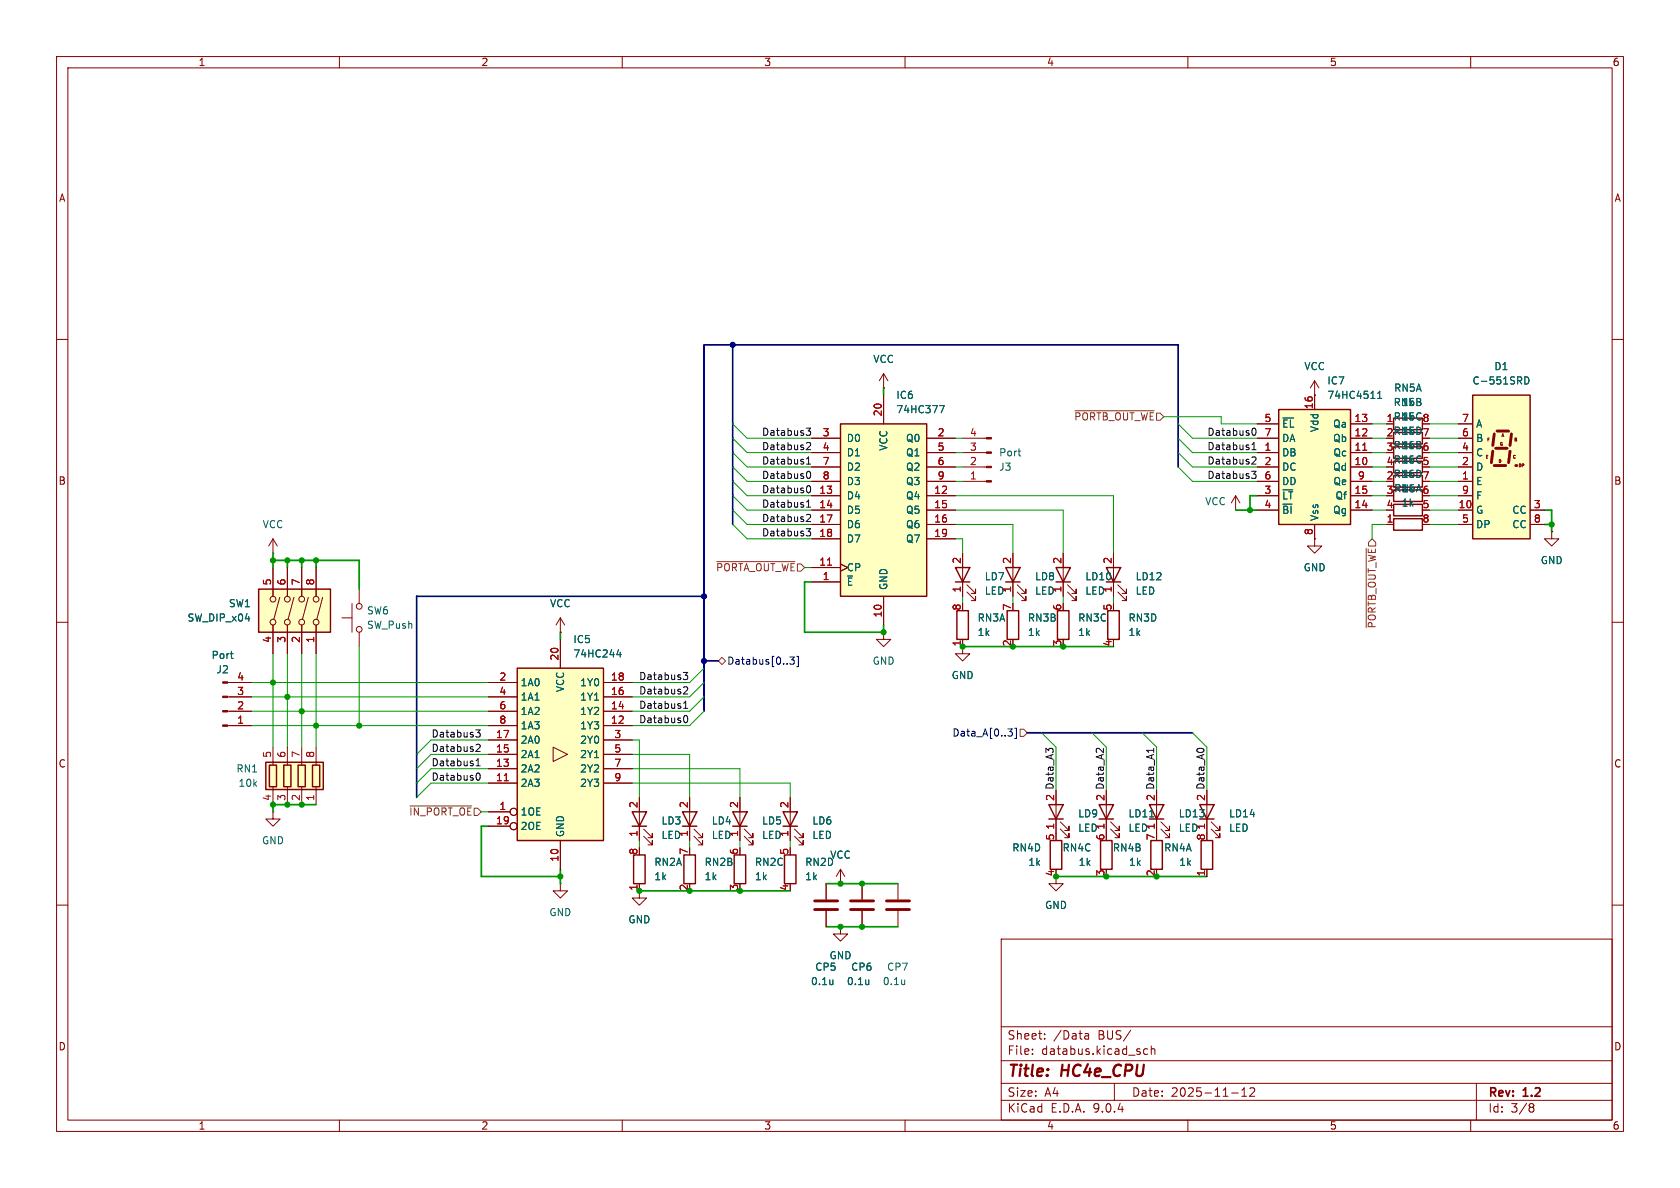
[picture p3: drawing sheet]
<svg xmlns="http://www.w3.org/2000/svg" width="297mm" height="210mm" viewBox="0 0 297 210" stroke-linecap="round" stroke-linejoin="round" font-family="sans-serif">
<g fill="none" stroke="#840000" stroke-width=".18">
<path d="M10 10h277v190h-277zM12 12h273v186h-273zM60 10v2M110 10v2M160 10v2M210 10v2M260 10v2M10 60h2M285 60h2M48.3 97.8h.1M48.3 95.3l.7 1.2M48.3 95.3l-.8 1.2"/>
<path d="M48.3 95.3v2.5M179.1 97.8v7.6M274.3 94v1.3h1.3l-1.3 1.2-1.3-1.2h1.3M274.3 94h.1M10 110h2M156.2 111.8v1.2h1.3l-1.3 1.3-1.3-1.3h1.3M156.2 111.8h.1M179.8 104.6l1.6 1.6v-.8v.8h-.8M179.8 103.4l1.6 1.5v-.8v.8h-.8M285 110h2M40.2 128.3h4.2M40.2 125.7h4.2"/>
<path d="M40.2 123.2h4.2M40.2 120.7h4.2M113 157.5v1.3h1.3l-1.3 1.2-1.2-1.2h1.2M195.6 142.2v5.1M196.3 146.6l1.6 1.5v-.8v.8h-.8M196.3 145.3l1.6 1.5v-.7v.7h-.8M10 160h2M177 166h108v32h-108zM285 160h2M60 198v2M110 198v2M160 198v2"/>
<path d="M177 194.5h108M177 191.5h108M177 187.5h108M177 181.5h108M182.5 186.3v.1M182.5 185.5v.1M184.7 183.6v.1M184.7 182.8v.1M191.8 182.8h.6l.1 .9M191.8 183.6h.7M192.5 183.1l-.7 .1M197 191.5v3"/>
<path d="M199.9 182.1l-1.3 2M202.9 185.5l-.4-.1-.3 .3v.4l.1 .2h.6M203.5 185.5l.2-.1 .4 .1 .1 .9M203.5 184.9v1.5M210 198v2M217.7 193.2h1.2M219.5 193.8h.9M219.5 192.7l.5-.4v1.5M221 192.4l.5-.1 .2 .1 .1 .3-.9 1.1h.9M260 198v2M261 191.5v6.5M270.6 195.1l.4 .1 .2 .2-.3 .3"/>
<path d="M270.6 195.7h.3M270.9 195.7l.2 .2 .1 .4-.2 .2-.4 .1"/>
</g>
<path d="M177.8 100.3h2.5l-1.2 2.6zM177.8 102.9h2.5M178.1 108h2v5h-2zM185.7 148.6h2v5.1h-2zM194.3 142.2h2.5l-1.2 2.6zM194.3 144.8h2.5" fill="none" stroke="#840000" stroke-width=".25"/>
<path d="M40.7 115.6h.5M41.1 116.4h.1M203.3 144.4h.7" fill="none" stroke="#006464" stroke-width=".18"/>
<g fill="#840000" stroke="#840000" stroke-width=".18">
<path d="M39.4 128.1h.8v.3h-.8z"/>
<path d="M39.4 125.6h.8v.3h-.8z"/>
<path d="M39.4 123.1h.8v.2h-.8z"/>
<path d="M39.4 120.5h.8v.3h-.8z"/>
</g>
<path d="M91.4 118.1h15.3v30.5h-15.3z" fill="#ffffc2"/>
<g fill="none" stroke="#840000" stroke-width=".18">
<path d="M156.2 68.6h.1M156.2 66l-.8 1.3M156.2 66l.8 1.3M156.2 66v2.6M170.2 97.8v7.6M232.4 95.3v1.2h1.3l-1.3 1.3-1.3-1.3h1.3M232.4 95.3h.1M245.1 92.7h1.3M99.1 113v5.1M170.2 114.3v1.3h1.2l-1.2 1.2-1.3-1.2h1.3M170.9 104.6l1.6 1.6v-.8v.8h-.8M170.9 103.4l1.6 1.5v-.8v.8h-.8"/>
<path d="M86.4 120.7h5M86.4 123.2h5M86.4 125.7h5M86.4 128.3h5M86.4 130.8h5M86.4 133.4h5M86.4 135.9h5M86.4 138.4h5M97.8 132.1l2.5 1.3-2.5 1.2zM106.7 120.7h5.1M106.7 123.2h5.1M106.7 125.7h5.1"/>
<path d="M106.7 128.3h5.1M106.7 130.8h5.1M106.7 133.4h5.1M106.7 135.9h5.1M106.7 138.4h5.1M86.4 143.5h3.8M86.4 146.1h3.8M99.1 148.6v5.1M139.7 141v7.6M140.5 147.8l1.5 1.6v-.8v.8h-.8M140.5 146.6l1.5 1.5v-.8v.8h-.8M204.5 142.2v5.1"/>
<path d="M205.2 146.6l1.6 1.5v-.8v.8h-.8M205.2 145.3l1.6 1.5v-.7v.7h-.8M148.6 163.8v1.3h1.3l-1.3 1.3-1.3-1.3h1.3M148.6 163.8h.1"/>
<circle cx="90.8" cy="143.5" r=".63"/>
<circle cx="90.8" cy="146" r=".63"/>
</g>
<path d="M246.4 91.7h5.1v2h-5.1zM91.4 118.1h15.3v30.5h-15.3zM168.9 100.3h2.5l-1.2 2.6zM168.9 102.9h2.5M120.9 151.1h2v5.1h-2zM138.4 143.5h2.6l-1.3 2.6zM138.4 146.1h2.6M203.2 142.2h2.5l-1.2 2.6zM203.2 144.8h2.5" fill="none" stroke="#840000" stroke-width=".25"/>
<path d="M89.1 138h.8" fill="none" stroke="#a90000" stroke-width=".18"/>
<path d="M109.3 114.8l-.3 .9h.8M109.7 115.3v.8" fill="none" stroke="#006464" stroke-width=".18"/>
<path d="M148.6 74.9h15.2v30.5h-15.2z" fill="#ffffc2"/>
<path d="M148.6 74.9h15.2v30.5h-15.2zM246.4 76.5h5.1v2h-5.1zM246.4 73.9h5.1v2h-5.1zM246.4 79h5.1v2h-5.1zM246.4 86.6h5.1v2h-5.1zM246.4 89.2h5.1v2h-5.1zM246.4 84.1h5.1v2h-5.1zM246.4 81.5h5.1v2.1h-5.1zM138.7 151.1h2v5.1h-2zM212.1 142.2h2.5l-1.2 2.6zM212.1 144.8h2.5" fill="none" stroke="#840000" stroke-width=".25"/>
<g fill="none" stroke="#840000" stroke-width=".18">
<path d="M143.5 77.5h5.1M156.2 69.9v5M163.8 77.5h5.1M232.4 69.9h.1M232.4 67.3l-.8 1.3M232.4 67.3l.8 1.3M232.4 67.3v2.6M143.5 80h5.1M143.5 82.6h5.1M143.5 85.1h5.1M143.5 87.6h5.1M143.5 90.2h5.1"/>
<path d="M143.5 92.7h5.1M143.5 95.3h5.1M148.6 99.7l1.3 .6-1.3 .7M163.8 80h5.1M163.8 82.6h5.1M163.8 85.1h5.1M163.8 87.6h5.1M163.8 90.2h5.1M163.8 92.7h5.1M163.8 95.3h5.1M143.5 100.3h5.1M143.5 102.9h5.1"/>
<path d="M156.2 105.4v5.1M148.6 156.2h.1M148.6 153.7l-.8 1.2M148.6 153.7l.8 1.2M148.6 153.7v2.5M158.7 156.2v2.8M213.4 142.2v5.1M214.1 146.6l1.5 1.5v-.8v.8h-.7M214.1 145.3l1.5 1.5v-.7v.7h-.7M158.7 161v2.8"/>
</g>
<path d="M146.3 99.9h.7" fill="none" stroke="#a90000" stroke-width=".18"/>
<path d="M166.1 71.7h.8l-.5 1.3M159.9 173.2v.9M159.9 173.9v.1" fill="none" stroke="#006464" stroke-width=".18"/>
<path d="M156.7 159.3h4.1M156.7 160.8h4.1" fill="none" stroke="#840000" stroke-width=".51"/>
<path d="M226.1 72.4h12.7v20.3h-12.7z" fill="#ffffc2"/>
<path d="M226.1 72.4h12.7v20.3h-12.7zM186.7 100.3h2.5l-1.2 2.6zM186.7 102.9h2.5M195.6 100.3h2.5l-1.3 2.6zM195.6 102.9h2.5M212.3 148.6h2.1v5.1h-2.1z" fill="none" stroke="#840000" stroke-width=".25"/>
<g fill="none" stroke="#840000" stroke-width=".18">
<path d="M222.2 74.9h3.9M222.2 77.5h3.9M232.4 69.9v2.5M238.8 74.9h3.8M238.8 77.5h3.8M188 97.8v7.6M196.8 97.8v7.6M222.2 80h3.9M222.2 82.6h3.9M222.2 85.1h3.9M222.2 87.6h3.9M222.2 90.2h3.9"/>
<path d="M232.4 92.7v2.6M238.8 80h3.8M238.8 82.6h3.8M238.8 85.1h3.8M238.8 87.6h3.8M238.8 90.2h3.8M188.7 104.6l1.5 1.6v-.8v.8h-.7M188.7 103.4l1.5 1.5v-.8v.8h-.7M197.6 104.6l1.5 1.6v-.8v.8h-.7M197.6 103.4l1.5 1.5v-.8v.8h-.7M152.4 156.2v2.8M186.7 154.9v1.3h1.3l-1.3 1.3-1.3-1.3h1.3"/>
<path d="M213.4 153.7v1.2M152.4 161v2.8"/>
</g>
<path d="M226.8 73.9h1.9M243.6 70.4h.7M243.6 69.5l.3-.3v1.2M226.8 86.6h1.7M153.6 173.2v.9M153.6 173.9l-.1 .1" fill="none" stroke="#006464" stroke-width=".18"/>
<path d="M240.9 79.6h.7" fill="none" stroke="#a90000" stroke-width=".18"/>
<path d="M150.4 159.3h4M150.4 160.8h4" fill="none" stroke="#840000" stroke-width=".51"/>
<path d="M260.3 69.9h10.2v25.4h-10.2z" fill="#ffffc2"/>
<path d="M260.3 69.9h10.2v25.4h-10.2z" fill="none" stroke="#840000" stroke-width=".25"/>
<path d="M263.9 79.8l-.2 2M264.2 76.7l-.3 2M264.4 79.2h2M264.7 76.2h2M267 79.8l-.3 2M267.2 76.7l-.2 2M264.2 82.3h2" fill="none" stroke="#840000" stroke-width=".51"/>
<circle cx="268" cy="82.3" r=".25" fill="#840000"/>
<g fill="none" stroke="#840000" stroke-width=".18">
<path d="M170.2 77.5h4.2M257.8 74.9h2.5M257.8 77.5h2.5M263.3 77.4h-.3v.6M265.5 77.2l.2-.5 .2 .5M268.1 77.5l-.3-.1v.6M170.2 80h4.2M170.2 82.6h4.2M170.2 85.1h4.2M218.4 90.2h.1M218.4 87.6l-.7 1.3M218.4 87.6l.8 1.3"/>
<path d="M218.4 87.6v2.6M257.8 80h2.5M257.8 82.6h2.5M257.8 85.1h2.5M257.8 87.6h2.5M257.8 90.2h2.5M257.8 92.7h2.5M263 80.5h-.2v.5M265.2 81.3h-.2v.5M268.8 82h-.2v.5M269.3 82h-.2v.5M270.5 90.2h2.5"/>
<path d="M270.5 92.7h2.5M60.5 109.2h1.7M62.2 106.7v5.1M63.5 104.1v2.6M63.5 111.8v2.5M170.2 113v1.3M146 156.2v2.8M186.7 142.2v5.1M187.5 146.6l1.5 1.5v-.8v.8h-.8M187.5 145.3l1.5 1.5v-.7v.7h-.8M146 161v2.8"/>
<circle cx="63.5" cy="111.3" r=".51"/>
<circle cx="63.5" cy="107.2" r=".51"/>
</g>
<path d="M180 79.7h.5M269.6 66.6a.64 .64 0 0 1 .7 .7 .64 .64 0 0 1-.7 .6zM180.3 80.6h.2M147.2 173.2v.9M147.2 173.9v.1" fill="none" stroke="#006464" stroke-width=".18"/>
<g fill="#840000" stroke="#840000" stroke-width=".18">
<path d="M174.4 85h.9v.2h-.9z"/>
<path d="M174.4 82.4h.9v.3h-.9z"/>
<path d="M174.4 79.9h.9v.2h-.9z"/>
<path d="M174.4 77.3h.9v.3h-.9z"/>
</g>
<path d="M169.2 108h2v5h-2zM186.9 108h2.1v5h-2.1zM195.8 108h2.1v5h-2.1zM185.4 142.2h2.6l-1.3 2.6zM185.4 144.8h2.6M194.6 148.6h2v5.1h-2zM203.5 148.6h2v5.1h-2z" fill="none" stroke="#840000" stroke-width=".25"/>
<path d="M144 159.3h4.1M144 160.8h4.1" fill="none" stroke="#840000" stroke-width=".51"/>
<path d="M45.7 104.1h12.7v7.7h-12.7z" fill="#ffffc2"/>
<g fill="none" stroke="#840000" stroke-width=".18">
<path d="M48.3 100.3v5.1M48.3 110.5v5.1M49.5 105.6l-1.1 3.9M50.8 100.3v5.1M50.8 110.5v5.1M52 105.6l-1.1 3.9M53.3 100.3v5.1M53.3 110.5v5.1M54.5 105.6l-1 3.9M55.9 100.3v5.1M55.9 110.5v5.1M57 105.6l-1 3.9"/>
<path d="M99.1 111.8h.1M99.1 109.2l.7 1.3M99.1 109.2l-.8 1.3M99.1 109.2v2.6M48.3 143.5v1.3h1.2l-1.2 1.3-1.3-1.3h1.3M48.3 143.5h.1M121.9 141v7.6M122.7 147.8l1.5 1.6v-.8v.8h-.8M122.7 146.6l1.5 1.5v-.8v.8h-.8M130.8 141v7.6M131.6 147.8l1.5 1.6v-.8v.8h-.8M131.6 146.6l1.5 1.5v-.8v.8h-.8"/>
<circle cx="48.3" cy="105.9" r=".51"/>
<circle cx="48.3" cy="110" r=".51"/>
<circle cx="50.8" cy="110" r=".51"/>
<circle cx="50.8" cy="105.9" r=".51"/>
<circle cx="53.3" cy="105.9" r=".51"/>
<circle cx="53.3" cy="110" r=".51"/>
<circle cx="55.9" cy="110" r=".51"/>
<circle cx="55.9" cy="105.9" r=".51"/>
</g>
<path d="M45.7 104.1h12.7v7.7h-12.7zM120.6 143.5h2.6l-1.3 2.6zM120.6 146.1h2.6M129.5 143.5h2.6l-1.3 2.6zM129.5 146.1h2.6M129.8 151.1h2v5.1h-2z" fill="none" stroke="#840000" stroke-width=".25"/>
<path d="M47 134.7h10.1v4.9h-10.1z" fill="#ffffc2"/>
<path d="M47 134.7h10.1v4.9h-10.1zM47.6 135.3h1.3v3.8h-1.3zM50.2 135.3h1.2v3.8h-1.2zM52.7 135.3h1.3v3.8h-1.3zM55.2 135.3h1.3v3.8h-1.3zM111.8 143.5h2.5l-1.3 2.6zM111.8 146.1h2.5M112 151.1h2v5.1h-2z" fill="none" stroke="#840000" stroke-width=".25"/>
<g fill="none" stroke="#840000" stroke-width=".18">
<path d="M143.5 77.5h5.1M156.2 68.6h.1M156.2 69.9v5M163.8 77.5h5.1M222.2 74.9h3.9M222.2 77.5h3.9M232.4 69.9h.1M232.4 69.9v2.5M238.8 74.9h3.8M238.8 77.5h3.8M257.8 74.9h2.5M257.8 77.5h2.5"/>
<path d="M143.5 92.7h5.1M143.5 80h5.1M143.5 82.6h5.1M143.5 85.1h5.1M143.5 87.6h5.1M143.5 90.2h5.1M143.5 95.3h5.1M148.6 99.7l1.3 .6-1.3 .7M163.8 92.7h5.1M163.8 80h5.1M163.8 82.6h5.1M163.8 85.1h5.1"/>
<path d="M163.8 87.6h5.1M163.8 90.2h5.1M163.8 95.3h5.1M170.2 97.8v2.5M179.1 97.8v2.5M188 97.8v2.5M196.8 97.8v2.5M222.2 80h3.9M222.2 82.6h3.9M222.2 85.1h3.9M222.2 87.6h3.9M222.2 90.2h3.9"/>
<path d="M232.4 95.3h.1M232.4 92.7v2.6M238.8 80h3.8M238.8 82.6h3.8M238.8 85.1h3.8M238.8 87.6h3.8M238.8 90.2h3.8M245.1 92.7h1.3M257.8 92.7h2.5M257.8 80h2.5M257.8 82.6h2.5M257.8 85.1h2.5"/>
<path d="M257.8 87.6h2.5M257.8 90.2h2.5M270.5 92.7h2.5M270.5 90.2h2.5M274.3 94h.1M48.3 100.3v5.1M48.3 110.5v5.1M50.8 100.3v5.1M50.8 110.5v5.1M53.3 100.3v5.1M53.3 110.5v5.1M55.9 100.3v5.1"/>
<path d="M55.9 110.5v5.1M99.1 111.8h.1M99.1 113v5.1M143.5 100.3h5.1M143.5 102.9h5.1M156.2 105.4v5.1M170.2 102.9v2.5M170.2 113v1.3M179.1 102.9v2.5M188 102.9v2.5M196.8 102.9v2.5M40.6 128.3h3.8"/>
<path d="M40.6 125.7h3.8M40.6 123.2h3.8M40.6 120.7h3.8M48.3 132.1v3.2M48.3 139.1v3.1M50.8 132.1v3.2M50.8 139.1v3.1M53.3 132.1v3.2M53.3 139.1v3.1M55.9 132.1v3.2M55.9 139.1v3.1M86.4 128.3h5"/>
<path d="M86.4 125.7h5M86.4 123.2h5M86.4 120.7h5M86.4 130.8h5M86.4 133.4h5M86.4 135.9h5M86.4 138.4h5M106.7 128.3h5.1M106.7 125.7h5.1M106.7 123.2h5.1M106.7 120.7h5.1M106.7 130.8h5.1"/>
<path d="M106.7 133.4h5.1M106.7 135.9h5.1M106.7 138.4h5.1M86.4 143.5h3.8M86.4 146.1h3.8M99.1 156.2v1.3h1.2l-1.2 1.3-1.3-1.3h1.3M99.1 156.2h.1M99.1 148.6v5.1M113 141v7.6M113 156.2v1.3M113.8 147.8l1.5 1.6v-.8v.8h-.7M113.8 146.6l1.5 1.5v-.8v.8h-.7"/>
<path d="M121.9 141v2.5M121.9 146.1v2.5M130.8 141v2.5M130.8 146.1v2.5M139.7 141v2.5M139.7 146.1v2.5M146 156.2v2.8M148.6 156.2h.1M152.4 156.2v2.8M186.7 144.8v2.5M195.6 144.8v2.5M204.5 144.8v2.5"/>
<path d="M213.4 144.8v2.5M213.4 153.7v1.2M146 161v2.8M148.6 163.8h.1M152.4 161v2.8"/>
<circle cx="90.8" cy="143.5" r=".63"/>
<circle cx="90.8" cy="146" r=".63"/>
</g>
<path d="M190 72.6h14.1M126.7 99.3h13.9M241.5 96.9v14.1M127 116.8l.6-.6 .7 .6-.7 .7zM180.3 128.9h.7l.6 .6-.6 .7h-.7zM72.5 142.5h10.9" fill="none" stroke="#725600" stroke-width=".18"/>
<path d="M139.6 116.1h.8l-.4 .5 .4 .2v.5l-.2 .1-.6-.1M140.8 116h.3v1.8h-.3M178.2 128.8h.8l-.5 .5 .4 .2 .1 .4-.3 .2h-.3M179.4 128.7h.3v1.8h-.3" fill="none" stroke="#000084" stroke-width=".18"/>
<g fill="none" stroke="#0f0f0f" stroke-width=".18">
<path d="M142.5 75.7h.8l-.4 .5 .3 .1 .1 .4-.2 .3h-.4M142.6 78.3l.5-.1 .2 .4-.8 .9h.8M221.3 79.5h.7M221.3 78.6l.4-.4v1.3M221.4 75.8l.2-.1a.68 .68 0 0 1 .5 .6 .68 .68 0 0 1-.5 .7l-.2-.2M142.5 93.5h.8l-.4 .5 .3 .1 .1 .4-.2 .2h-.4M142.6 89.7h.7M142.6 81.1l.3-.3v1.2M142.6 88.8l.3-.4v1.3M142.6 82h.7M142.6 91l.5-.1 .2 .4-.8 .9h.8M142.7 86l.2-.2a.68 .68 0 0 1 .4 .7 .68 .68 0 0 1-.4 .6l-.2-.1"/>
<path d="M142.7 83.4l.2-.1a.68 .68 0 0 1 .4 .6 .68 .68 0 0 1-.4 .7l-.2-.1M221.3 83.3h.7l-.4 .5 .4 .1v.4l-.2 .3h-.4M221.4 80.8h.4l.2 .3-.7 .9h.7M120.8 118.9h.8l-.4 .5 .3 .1 .1 .4-.3 .2h-.3M84.1 129h.8l-.4 .5 .3 .1 .1 .5-.3 .2h-.3M84.2 135.4h.7M84.2 134.5l.3-.4v1.3M84.2 131.6h.4l.3 .3-.8 .9h.8M84.3 136.8l.2-.2a.68 .68 0 0 1 .4 .7 .68 .68 0 0 1-.4 .6l-.2-.1M120.9 125.2h.7M120.9 124.3l.3-.4v1.3M120.9 121.5l.4-.1 .3 .4-.8 .9h.8"/>
<path d="M121 126.6l.2-.1a.68 .68 0 0 1 .4 .6 .68 .68 0 0 1-.4 .7l-.2-.2M193.9 132.3h.4M195.1 132.3v.8M204 132.3v.7"/>
</g>
<path d="M129.5 61v31.7M208.3 82.6v-21.6h-83.8v64.7M124.5 116.8h2.5M124.5 105.4h-50.8v35.6M181.6 129.5h29.2" fill="none" stroke="#000084" stroke-width=".3"/>
<g fill="none" stroke="#009600" stroke-width=".18">
<path d="M129.5 74.9l2.6 2.6h11.4M129.5 77.5l2.6 2.5h11.4M168.9 77.5h1.3M205.7 73.7h10.2v1.2h6.3M208.3 74.9l2.5 2.6h11.4M208.3 77.5l2.5 2.5h11.4M242.6 77.5h2.5M242.6 74.9h2.5M252.7 77.5h5.1M252.7 74.9h5.1M129.5 87.6l2.6 2.6h11.4M129.5 85.1l2.6 2.5h11.4"/>
<path d="M129.5 92.7l2.6 2.6h11.4M129.5 90.2l2.6 2.5h11.4M129.5 80l2.6 2.6h11.4M129.5 82.6l2.6 2.5h11.4M168.9 90.2h19.1v7.6M168.9 95.3h1.3v2.5M168.9 92.7h10.2v5.1M168.9 87.6h27.9v10.2M168.9 80h1.3M168.9 82.6h1.3M168.9 85.1h1.3M208.3 80l2.5 2.6h11.4"/>
<path d="M208.3 82.6l2.5 2.5h11.4M242.6 90.2h2.5M242.6 87.6h2.5M242.6 80h2.5M242.6 82.6h2.5M242.6 85.1h2.5M245.1 92.7h-2.5v2.6M252.7 90.2h5.1M252.7 87.6h5.1M252.7 92.7h5.1M252.7 80h5.1M252.7 82.6h5.1"/>
<path d="M252.7 85.1h5.1M48.3 115.6v16.5M50.8 115.6v16.5M53.3 115.6v16.5M55.9 115.6v16.5M63.5 114.3v14M124.5 118.1l-2.6 2.6h-10.1M170.2 105.4v1.3M179.1 105.4v1.3M188 105.4v1.3M196.8 105.4v1.3M44.4 123.2h42"/>
<path d="M44.4 120.7h42M44.4 125.7h42M44.4 128.3h42M86.4 133.4h-10.2l-2.5 2.5M86.4 130.8h-10.2l-2.5 2.6M86.4 138.4h-10.2l-2.5 2.6M86.4 135.9h-10.2l-2.5 2.5M111.8 133.4h10.1v7.6M111.8 130.8h1.2v10.2M111.8 138.4h27.9v2.6M111.8 135.9h19v5.1M124.5 120.7l-2.6 2.5h-10.1"/>
<path d="M124.5 123.2l-2.6 2.5h-10.1M124.5 125.7l-2.6 2.6h-10.1M184.1 129.5l2.6 2.6v7.6M193 129.5l2.6 2.6v7.6M201.9 129.5l2.6 2.6v7.6M210.8 129.5l2.6 2.6v7.6M85.1 143.5h1.3M113 148.6v1.3M121.9 148.6v1.3M130.8 148.6v1.3M139.7 148.6v1.3"/>
</g>
<g fill="none" stroke="#009600" stroke-width=".3">
<path d="M156.2 68.6v1.3M48.3 97.8v2.5M48.3 99.1h15.2v5M50.8 99.1v1.2M53.3 99.1v1.2M55.9 99.1v1.2M218.4 90.2h3.8M222.2 87.6h-1.2v2.6M273 90.2h1.3v3.8M273 92.7h1.3M99.1 111.8v1.2M143.5 102.9h-1.3v8.9h14v-1.3"/>
<path d="M170.2 114.3h26.6M55.9 142.2h-7.6v1.3M86.4 146.1h-1.3v8.8h14M99.1 153.7v2.5M113 157.5h26.7M146 156.2h12.7M186.7 154.9h26.7M146 163.8h12.7"/>
</g>
<g fill="none" stroke="#006464" stroke-width=".18">
<path d="M166.1 71.7h.8l-.5 1.3M226.8 73.9h1.9M243.6 70.4h.7M243.6 69.5l.3-.3v1.2M269.6 66.6a.64 .64 0 0 1 .7 .7 .64 .64 0 0 1-.7 .6zM226.8 86.6h1.7M40.7 115.6h.5M41.1 116.4h.1M109.3 114.8l-.3 .9h.8M109.7 115.3v.8M203.3 144.4h.7M147.2 173.2v.9"/>
<path d="M147.2 173.9v.1M153.6 173.2v.9M153.6 173.9l-.1 .1"/>
</g>
<path d="M240.9 79.6h.7M146.3 99.9h.7M89.1 138h.8" fill="none" stroke="#a90000" stroke-width=".18"/>
<g fill="#009600" stroke="#009600" stroke-width=".18">
<circle cx="274.3" cy="92.7" r=".46"/>
<circle cx="221" cy="90.2" r=".46"/>
<circle cx="152.4" cy="156.2" r=".46"/>
<circle cx="156.2" cy="111.8" r=".46"/>
<circle cx="170.2" cy="114.3" r=".46"/>
<circle cx="188" cy="114.3" r=".46"/>
<circle cx="179.1" cy="114.3" r=".46"/>
<circle cx="148.6" cy="163.8" r=".46"/>
<circle cx="148.6" cy="156.2" r=".46"/>
<circle cx="204.5" cy="154.9" r=".46"/>
<circle cx="186.7" cy="154.9" r=".46"/>
<circle cx="195.6" cy="154.9" r=".46"/>
<circle cx="152.4" cy="163.8" r=".46"/>
<circle cx="48.3" cy="99.1" r=".46"/>
<circle cx="48.3" cy="120.7" r=".46"/>
<circle cx="53.3" cy="125.7" r=".46"/>
<circle cx="50.8" cy="123.2" r=".46"/>
<circle cx="55.9" cy="99.1" r=".46"/>
<circle cx="63.5" cy="128.3" r=".46"/>
<circle cx="50.8" cy="99.1" r=".46"/>
<circle cx="53.3" cy="99.1" r=".46"/>
<circle cx="50.8" cy="142.2" r=".46"/>
<circle cx="48.3" cy="142.2" r=".46"/>
<circle cx="53.3" cy="142.2" r=".46"/>
<circle cx="55.9" cy="128.3" r=".46"/>
<circle cx="121.9" cy="157.5" r=".46"/>
<circle cx="113" cy="157.5" r=".46"/>
<circle cx="99.1" cy="154.9" r=".46"/>
<circle cx="130.8" cy="157.5" r=".46"/>
</g>
<g fill="#000084" stroke="#000084" stroke-width=".18">
<circle cx="129.5" cy="61" r=".46"/>
<circle cx="124.5" cy="116.8" r=".46"/>
<circle cx="124.5" cy="105.4" r=".46"/>
</g>
<g font-size="2.8" fill="#840000">
<text x="178" y="190.9">Title:</text>
<text x="187.7" y="190.9">HC4e_CPU</text>
</g>
<g font-size="2.1" fill="#840000">
<text x="178" y="184">Sheet:</text>
<text x="186.2" y="184">/Data</text>
<text x="194.2" y="184">BUS/</text>
<text x="178" y="186.7">File:</text>
<text x="184.1" y="186.7">databus.kicad_sch</text>
<text x="178" y="196.9">KiCad</text>
<text x="178" y="194.1">Size:</text>
<text x="184.7" y="194.1">A4</text>
<text x="185.7" y="196.9">E.D.A.</text>
<text x="193.3" y="196.9">9.0.4</text>
<text x="200" y="194.1">Date:</text>
<text x="207" y="194.1">2025-11-12</text>
<text x="263" y="194.3">Rev:</text>
<text x="263" y="196.9">Id:</text>
<text x="267.1" y="196.9">3/8</text>
<text x="269.4" y="194.3">1.2</text>
</g>
<g font-size="1.8" fill="#840000">
<text x="35" y="11.9">1</text>
<text x="85" y="11.9">2</text>
<text x="135" y="11.9">3</text>
<text x="185" y="11.9">4</text>
<text x="235" y="11.9">5</text>
<text x="285" y="11.9">6</text>
<text x="10.3" y="35.9">A</text>
<text x="285.3" y="35.9">A</text>
<text x="10.3" y="85.9">B</text>
<text x="285.3" y="85.9">B</text>
<text x="169.9" y="114.4" transform="rotate(-90 169.9 114.4)">1</text>
<text x="10.3" y="135.9">C</text>
<text x="285.3" y="135.9">C</text>
<text x="186.4" y="141.7" transform="rotate(-90 186.4 141.7)">2 Data_A3</text>
<text x="195.3" y="141.7" transform="rotate(-90 195.3 141.7)">2 Data_A2</text>
<text x="204.2" y="141.7" transform="rotate(-90 204.2 141.7)">2 Data_A1</text>
<text x="213.1" y="141.7" transform="rotate(-90 213.1 141.7)">2 Data_A0</text>
<text x="112.8" y="157.6" transform="rotate(-90 112.8 157.6)">1</text>
<text x="10.3" y="185.9">D</text>
<text x="285.3" y="185.9">D</text>
<text x="35" y="199.9">1</text>
<text x="85" y="199.9">2</text>
<text x="135" y="199.9">3</text>
<text x="185" y="199.9">4</text>
<text x="235" y="199.9">5</text>
<text x="285" y="199.9">6</text>
</g>
<g font-size="1.8" fill="#006464">
<text x="154.3" y="64.4">VCC</text>
<text x="230.5" y="65.6">VCC</text>
<text x="264.1" y="65.6">D1</text>
<text x="158.4" y="70.7">IC6</text>
<text x="234.6" y="68.2">IC7</text>
<text x="234.6" y="70.7">74HC4511</text>
<text x="246.3" y="72">RN5B</text>
<text x="246.4" y="69.4">RN5A</text>
<text x="247.7" y="72">1k</text>
<text x="260.2" y="68.2">C-551SRD</text>
<text x="158.4" y="73.3">74HC377</text>
<text x="226.6" y="75.8">~{EL}</text>
<text x="233.3" y="76.5" transform="rotate(-90 233.3 76.5)">Vdd</text>
<text x="235.6" y="75.8">Qa</text>
<text x="245" y="77.2">2RN5D7</text>
<text x="245" y="74.7">1RN5C8</text>
<text x="247.7" y="74.5">1k</text>
<text x="247.7" y="77.1">1k</text>
<text x="260.9" y="75.8">A</text>
<text x="149.6" y="78.3">D0</text>
<text x="149.6" y="80.9">D1</text>
<text x="149.6" y="83.4">D2</text>
<text x="157.1" y="79.8" transform="rotate(-90 157.1 79.8)">VCC</text>
<text x="160.1" y="78.3">Q0</text>
<text x="160.1" y="80.9">Q1</text>
<text x="160.1" y="83.4">Q2</text>
<text x="176.5" y="83.4">J3</text>
<text x="176.5" y="80.9">Port</text>
<text x="226.6" y="78.3">DA</text>
<text x="226.6" y="80.9">DB</text>
<text x="226.6" y="83.4">DC</text>
<text x="235.6" y="78.3">Qb</text>
<text x="235.6" y="83.4">Qd</text>
<text x="235.6" y="80.9">Qc</text>
<text x="247.7" y="82.1">1k</text>
<text x="247.7" y="79.6">1k</text>
<text x="260.9" y="78.3">B</text>
<text x="260.9" y="80.9">C</text>
<text x="260.9" y="83.4">D</text>
<text x="149.6" y="86">D3</text>
<text x="149.6" y="88.5">D4</text>
<text x="160.1" y="86">Q3</text>
<text x="160.1" y="88.5">Q4</text>
<text x="213" y="89.5">VCC</text>
<text x="226.6" y="86">DD</text>
<text x="226.6" y="88.5">~{LT}</text>
<text x="235.6" y="86">Qe</text>
<text x="236" y="88.5">Qf</text>
<text x="247.7" y="89.8">1k</text>
<text x="247.7" y="84.7">1k</text>
<text x="247.7" y="87.2">1k</text>
<text x="260.9" y="86">E</text>
<text x="260.9" y="88.5">F</text>
<text x="46.3" y="93.6">VCC</text>
<text x="149.6" y="91">D5</text>
<text x="149.6" y="93.6">D6</text>
<text x="160.1" y="91">Q5</text>
<text x="160.1" y="93.6">Q6</text>
<text x="226.6" y="91">~{BI}</text>
<text x="233.3" y="92.2" transform="rotate(-90 233.3 92.2)">Vss</text>
<text x="235.6" y="91">Qg</text>
<text x="260.9" y="91">G</text>
<text x="260.9" y="93.6">DP</text>
<text x="267.3" y="91">CC</text>
<text x="267.3" y="93.6">CC</text>
<text x="149.6" y="96.1">D7</text>
<text x="149.6" y="101.2">CP</text>
<text x="160.1" y="96.1">Q7</text>
<text x="230.4" y="101.2">GND</text>
<text x="272.3" y="99.9">GND</text>
<text x="40.4" y="107.5">SW1</text>
<text x="97.1" y="107.5">VCC</text>
<text x="149.6" y="103.7">~{E}</text>
<text x="157.1" y="104.4" transform="rotate(-90 157.1 104.4)">GND</text>
<text x="174" y="105.3">LED</text>
<text x="174" y="102.8">LD7</text>
<text x="182.9" y="105.3">LED</text>
<text x="182.9" y="102.8">LD8</text>
<text x="191.8" y="102.8">LD10</text>
<text x="191.8" y="105.3">LED</text>
<text x="200.7" y="102.8">LD12</text>
<text x="200.7" y="105.3">LED</text>
<text x="33" y="110.1">SW_DIP_x04</text>
<text x="64.8" y="108.8">SW6</text>
<text x="64.8" y="111.4">SW_Push</text>
<text x="101.3" y="113.9">IC5</text>
<text x="172.7" y="110.1">RN3A</text>
<text x="172.7" y="112.6">1k</text>
<text x="181.6" y="110.1">RN3B</text>
<text x="181.6" y="112.6">1k</text>
<text x="190.5" y="110.1">RN3C</text>
<text x="190.5" y="112.6">1k</text>
<text x="199.4" y="110.1">RN3D</text>
<text x="199.4" y="112.6">1k</text>
<text x="37.3" y="116.7">Port</text>
<text x="38.2" y="119.2">J2</text>
<text x="101.3" y="116.4">74HC244</text>
<text x="154.2" y="117.7">GND</text>
<text x="91.9" y="121.5">1A0</text>
<text x="91.9" y="124.1">1A1</text>
<text x="99.9" y="122.4" transform="rotate(-90 99.9 122.4)">VCC</text>
<text x="102.5" y="121.5">1Y0</text>
<text x="102.5" y="124.1">1Y1</text>
<text x="168.1" y="120.2">GND</text>
<text x="91.9" y="126.6">1A2</text>
<text x="91.9" y="129.1">1A3</text>
<text x="91.9" y="131.7">2A0</text>
<text x="102.5" y="126.6">1Y2</text>
<text x="102.5" y="129.1">1Y3</text>
<text x="102.5" y="131.7">2Y0</text>
<text x="41.7" y="136.8">RN1</text>
<text x="91.9" y="134.2">2A1</text>
<text x="91.9" y="136.8">2A2</text>
<text x="102.5" y="134.2">2Y1</text>
<text x="102.5" y="136.8">2Y2</text>
<text x="42.1" y="139.3">10k</text>
<text x="91.9" y="139.3">2A3</text>
<text x="102.5" y="139.3">2Y3</text>
<text x="46.2" y="149.5">GND</text>
<text x="91.9" y="144.4">1OE</text>
<text x="91.9" y="146.9">2OE</text>
<text x="99.9" y="148.1" transform="rotate(-90 99.9 148.1)">GND</text>
<text x="116.8" y="148.5">LED</text>
<text x="116.8" y="146">LD3</text>
<text x="125.7" y="148.5">LED</text>
<text x="125.7" y="146">LD4</text>
<text x="134.6" y="148.5">LED</text>
<text x="134.6" y="146">LD5</text>
<text x="139.4" y="148" transform="rotate(-90 139.4 148)">1</text>
<text x="143.5" y="148.5">LED</text>
<text x="143.5" y="146">LD6</text>
<text x="190.5" y="147.2">LED</text>
<text x="190.5" y="144.7">LD9</text>
<text x="199.4" y="144.7">LD11</text>
<text x="199.4" y="147.2">LED</text>
<text x="208.3" y="144.7">LD13</text>
<text x="208.3" y="147.2">LED</text>
<text x="217.2" y="144.7">LD14</text>
<text x="217.2" y="147.2">LED</text>
<text x="115.6" y="153.3">RN2A</text>
<text x="115.6" y="155.8">1k</text>
<text x="124.5" y="153.3">RN2B</text>
<text x="124.5" y="155.8">1k</text>
<text x="133.4" y="153.3">RN2C</text>
<text x="133.4" y="155.8">1k</text>
<text x="139.4" y="151.2" transform="rotate(-90 139.4 151.2)">5</text>
<text x="142.2" y="153.3">RN2D</text>
<text x="142.2" y="155.8">1k</text>
<text x="146.7" y="152">VCC</text>
<text x="178.9" y="150.7">RN4D</text>
<text x="181.7" y="153.3">1k</text>
<text x="187.7" y="150.7">RN4C</text>
<text x="190.6" y="153.3">1k</text>
<text x="196.6" y="150.7">RN4B</text>
<text x="199.5" y="153.3">1k</text>
<text x="205.7" y="150.7">RN4A</text>
<text x="208.4" y="153.3">1k</text>
<text x="184.7" y="160.9">GND</text>
<text x="97" y="162.2">GND</text>
<text x="111" y="163.4">GND</text>
<text x="144" y="171.8">CP5</text>
<text x="146.6" y="169.8">GND</text>
<text x="150.4" y="171.8">CP6</text>
<text x="156.7" y="171.8">CP7</text>
<text x="143.3" y="174.3">0.1u</text>
<text x="149.6" y="174.3">0.1u</text>
<text x="156" y="174.3">0.1u</text>
</g>
<g font-size="1.8" fill="#0f0f0f">
<text x="134.6" y="77.1">Databus3</text>
<text x="213.4" y="77.1">Databus0</text>
<text x="134.6" y="79.7">Databus2</text>
<text x="134.6" y="82.2">Databus1</text>
<text x="213.4" y="82.2">Databus2</text>
<text x="213.4" y="79.7">Databus1</text>
<text x="134.6" y="89.8">Databus1</text>
<text x="134.6" y="87.3">Databus0</text>
<text x="134.6" y="84.7">Databus0</text>
<text x="213.4" y="84.7">Databus3</text>
<text x="134.6" y="94.9">Databus3</text>
<text x="134.6" y="92.4">Databus2</text>
<text x="112.9" y="125.4">Databus1</text>
<text x="112.9" y="122.8">Databus2</text>
<text x="112.9" y="120.3">Databus3</text>
<text x="76.2" y="130.5">Databus3</text>
<text x="112.9" y="127.9">Databus0</text>
<text x="76.2" y="133">Databus2</text>
<text x="76.2" y="135.5">Databus1</text>
<text x="76.2" y="138.1">Databus0</text>
</g>
<g font-size="1.8" fill="#a90000">
<text x="145.3" y="77.2">3</text>
<text x="156" y="73.7" transform="rotate(-90 156 73.7)">20</text>
<text x="165.7" y="77.2">2</text>
<text x="171.4" y="77.2">4</text>
<text x="223.4" y="74.7">5</text>
<text x="223.4" y="77.2">7</text>
<text x="232.2" y="72.4" transform="rotate(-90 232.2 72.4)">16</text>
<text x="239.4" y="74.7">13</text>
<text x="239.4" y="77.2">12</text>
<text x="258.4" y="74.7">7</text>
<text x="258.4" y="77.2">6</text>
<text x="145.3" y="79.8">4</text>
<text x="145.3" y="82.3">7</text>
<text x="165.7" y="79.8">5</text>
<text x="165.7" y="82.3">6</text>
<text x="171.4" y="82.3">2</text>
<text x="171.4" y="79.8">3</text>
<text x="223.4" y="79.8">1</text>
<text x="223.4" y="82.3">2</text>
<text x="239.4" y="79.8">11</text>
<text x="239.4" y="82.3">10</text>
<text x="245" y="82.3">4RN6C5</text>
<text x="245" y="79.8">3RN6B 6</text>
<text x="258.4" y="79.8">4</text>
<text x="258.4" y="82.3">2</text>
<text x="144.7" y="87.4">13</text>
<text x="144.7" y="89.9">14</text>
<text x="145.3" y="84.8">8</text>
<text x="165.1" y="87.4">12</text>
<text x="165.1" y="89.9">15</text>
<text x="165.7" y="84.8">9</text>
<text x="171.4" y="84.8">1</text>
<text x="223.4" y="84.8">6</text>
<text x="223.4" y="87.4">3</text>
<text x="223.4" y="89.9">4</text>
<text x="239.4" y="87.4">15</text>
<text x="239.4" y="89.9">14</text>
<text x="240" y="84.8">9</text>
<text x="245" y="87.4">3 RN6A 6</text>
<text x="245" y="89.9">4</text>
<text x="245" y="84.8">2RN6D7</text>
<text x="251.4" y="89.9">5</text>
<text x="257.8" y="89.9">10</text>
<text x="258.4" y="84.8">1</text>
<text x="258.4" y="87.4">9</text>
<text x="271.1" y="89.9">3</text>
<text x="144.7" y="92.5">17</text>
<text x="144.7" y="95">18</text>
<text x="165.1" y="92.5">16</text>
<text x="165.1" y="95">19</text>
<text x="232.2" y="94.7" transform="rotate(-90 232.2 94.7)">8</text>
<text x="245" y="92.5">1</text>
<text x="251.4" y="92.5">8</text>
<text x="258.4" y="92.5">5</text>
<text x="271.1" y="92.5">8</text>
<text x="144.7" y="100.1">11</text>
<text x="169.9" y="99.8" transform="rotate(-90 169.9 99.8)">2</text>
<text x="178.8" y="99.8" transform="rotate(-90 178.8 99.8)">2</text>
<text x="187.7" y="99.8" transform="rotate(-90 187.7 99.8)">2</text>
<text x="196.6" y="99.8" transform="rotate(-90 196.6 99.8)">2</text>
<text x="48" y="103.6" transform="rotate(-90 48 103.6)">5</text>
<text x="50.5" y="103.6" transform="rotate(-90 50.5 103.6)">6</text>
<text x="53.1" y="103.6" transform="rotate(-90 53.1 103.6)">7</text>
<text x="55.6" y="103.6" transform="rotate(-90 55.6 103.6)">8</text>
<text x="145.3" y="102.6">1</text>
<text x="169.9" y="104.8" transform="rotate(-90 169.9 104.8)">1</text>
<text x="178.8" y="104.8" transform="rotate(-90 178.8 104.8)">1</text>
<text x="187.7" y="104.8" transform="rotate(-90 187.7 104.8)">1</text>
<text x="196.6" y="104.8" transform="rotate(-90 196.6 104.8)">1</text>
<text x="48" y="113.7" transform="rotate(-90 48 113.7)">4</text>
<text x="50.5" y="113.7" transform="rotate(-90 50.5 113.7)">3</text>
<text x="53.1" y="113.7" transform="rotate(-90 53.1 113.7)">2</text>
<text x="55.6" y="113.7" transform="rotate(-90 55.6 113.7)">1</text>
<text x="156" y="109.3" transform="rotate(-90 156 109.3)">10</text>
<text x="169.9" y="108" transform="rotate(-90 169.9 108)">8</text>
<text x="178.8" y="108" transform="rotate(-90 178.8 108)">7</text>
<text x="187.7" y="108" transform="rotate(-90 187.7 108)">6</text>
<text x="196.6" y="108" transform="rotate(-90 196.6 108)">5</text>
<text x="98.8" y="116.9" transform="rotate(-90 98.8 116.9)">20</text>
<text x="178.8" y="114.4" transform="rotate(-90 178.8 114.4)">2</text>
<text x="187.7" y="114.4" transform="rotate(-90 187.7 114.4)">3</text>
<text x="196.6" y="114.4" transform="rotate(-90 196.6 114.4)">4</text>
<text x="41.8" y="125.5">2</text>
<text x="41.8" y="122.9">3</text>
<text x="41.8" y="120.4">4</text>
<text x="88.2" y="120.4">2</text>
<text x="88.2" y="122.9">4</text>
<text x="88.2" y="125.5">6</text>
<text x="107.9" y="120.4">18</text>
<text x="107.9" y="122.9">16</text>
<text x="107.9" y="125.5">14</text>
<text x="41.8" y="128">1</text>
<text x="87.6" y="130.6">17</text>
<text x="88.2" y="128">8</text>
<text x="107.9" y="128">12</text>
<text x="108.5" y="130.6">3</text>
<text x="48" y="134.1" transform="rotate(-90 48 134.1)">5</text>
<text x="50.5" y="134.1" transform="rotate(-90 50.5 134.1)">6</text>
<text x="53.1" y="134.1" transform="rotate(-90 53.1 134.1)">7</text>
<text x="55.6" y="134.1" transform="rotate(-90 55.6 134.1)">8</text>
<text x="87.6" y="133.1">15</text>
<text x="87.6" y="135.6">13</text>
<text x="108.5" y="133.1">5</text>
<text x="108.5" y="135.6">7</text>
<text x="48" y="141.7" transform="rotate(-90 48 141.7)">4</text>
<text x="50.5" y="141.7" transform="rotate(-90 50.5 141.7)">3</text>
<text x="53.1" y="141.7" transform="rotate(-90 53.1 141.7)">2</text>
<text x="55.6" y="141.7" transform="rotate(-90 55.6 141.7)">1</text>
<text x="87.6" y="138.2">11</text>
<text x="88.2" y="143.3">1</text>
<text x="108.5" y="138.2">9</text>
<text x="112.8" y="142.9" transform="rotate(-90 112.8 142.9)">2</text>
<text x="121.7" y="142.9" transform="rotate(-90 121.7 142.9)">2</text>
<text x="130.6" y="142.9" transform="rotate(-90 130.6 142.9)">2</text>
<text x="139.4" y="142.9" transform="rotate(-90 139.4 142.9)">2</text>
<text x="186.4" y="141.7" transform="rotate(-90 186.4 141.7)">2</text>
<text x="195.3" y="141.7" transform="rotate(-90 195.3 141.7)">2</text>
<text x="204.2" y="141.7" transform="rotate(-90 204.2 141.7)">2</text>
<text x="213.1" y="141.7" transform="rotate(-90 213.1 141.7)">2</text>
<text x="87.6" y="145.8">19</text>
<text x="112.8" y="148" transform="rotate(-90 112.8 148)">1</text>
<text x="121.7" y="148" transform="rotate(-90 121.7 148)">1</text>
<text x="130.6" y="148" transform="rotate(-90 130.6 148)">1</text>
<text x="186.4" y="148.7" transform="rotate(-90 186.4 148.7)">5</text>
<text x="186.4" y="146.8" transform="rotate(-90 186.4 146.8)">1</text>
<text x="195.3" y="148.7" transform="rotate(-90 195.3 148.7)">6</text>
<text x="195.3" y="146.8" transform="rotate(-90 195.3 146.8)">1</text>
<text x="204.2" y="148.7" transform="rotate(-90 204.2 148.7)">7</text>
<text x="204.2" y="146.8" transform="rotate(-90 204.2 146.8)">1</text>
<text x="213.1" y="148.7" transform="rotate(-90 213.1 148.7)">8</text>
<text x="213.1" y="146.8" transform="rotate(-90 213.1 146.8)">1</text>
<text x="98.8" y="152.4" transform="rotate(-90 98.8 152.4)">10</text>
<text x="112.8" y="151.2" transform="rotate(-90 112.8 151.2)">8</text>
<text x="121.7" y="151.2" transform="rotate(-90 121.7 151.2)">7</text>
<text x="130.6" y="151.2" transform="rotate(-90 130.6 151.2)">6</text>
<text x="186.4" y="155" transform="rotate(-90 186.4 155)">4</text>
<text x="195.3" y="155" transform="rotate(-90 195.3 155)">3</text>
<text x="204.2" y="155" transform="rotate(-90 204.2 155)">2</text>
<text x="213.1" y="155" transform="rotate(-90 213.1 155)">1</text>
<text x="121.7" y="157.6" transform="rotate(-90 121.7 157.6)">2</text>
<text x="130.6" y="157.6" transform="rotate(-90 130.6 157.6)">3</text>
<text x="139.4" y="157.6" transform="rotate(-90 139.4 157.6)">4</text>
</g>
<g font-size="1.8" fill="#725600">
<text x="189.8" y="74.5">~{PORTB_OUT_WE}</text>
<text x="243.4" y="111.2" transform="rotate(-90 243.4 111.2)">~{PORTB_OUT_WE}</text>
<text x="72.2" y="144.4">~{IN_PORT_OE}</text>
</g>
<text font-size="1.8" fill="#009600" x="126.5" y="101.2">~{PORTA_OUT_WE}</text>
<g font-size="1.8" fill="#000084">
<text x="128.5" y="117.7">Databus[0..3]</text>
<text x="168.3" y="130.4">Data_A[0..3]</text>
</g>
<g font-size=".7" fill="#840000">
<text x="265.3" y="77.4">A</text>
<text x="262.5" y="81.3">E</text>
<text x="262.7" y="78.2">F</text>
<text x="264.7" y="82">D</text>
<text x="265" y="79">G</text>
<text x="267.3" y="81.3">C</text>
<text x="267.5" y="78.2">B</text>
<text x="268.3" y="82.8">DP</text>
</g>
</svg>
